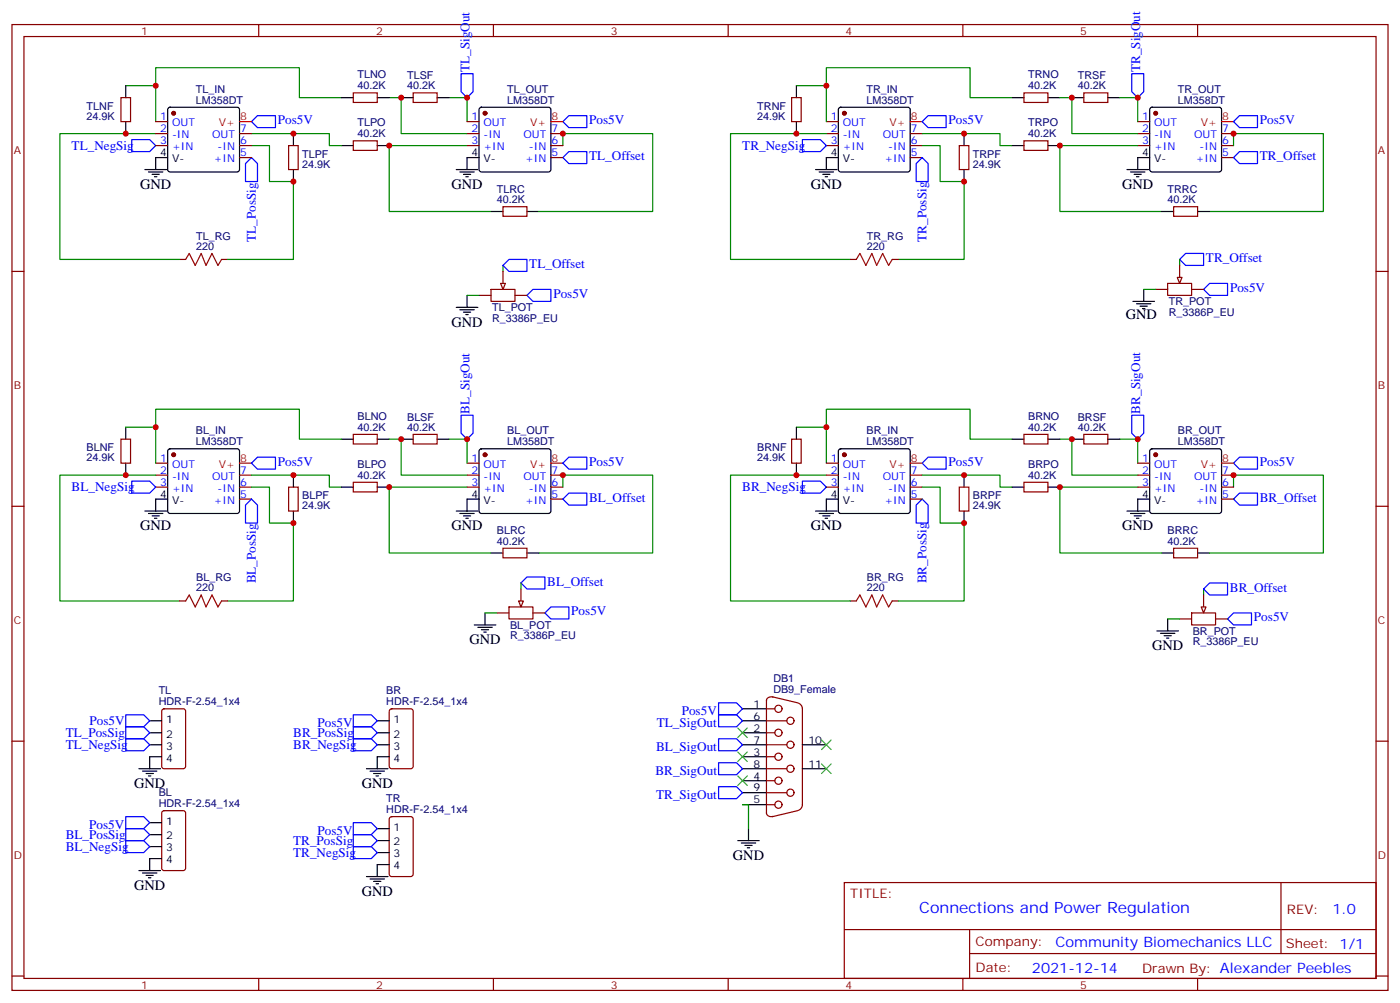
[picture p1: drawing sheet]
<svg xmlns="http://www.w3.org/2000/svg" width="412mm" height="295mm" viewBox="0 0 412 295" stroke-linecap="round" stroke-linejoin="round" font-family="sans-serif">
<g fill="none" stroke="#870000" stroke-width=".35">
<path d="M3.5 7.2h405.4v284.4h-405.4zM7.1 10.8h398.2v277.2h-398.2zM76.2 7.2v3.6M145.3 7.2v3.6M214.5 7.2v3.6M283.6 7.2v3.6M352.8 7.2v3.6M35.6 28.8h2.9v7h-2.9zM45.9 35.8h3.5M45.9 39.3h3.5M70.6 39.3h3.5M104.1 27.3h7v2.9h-7z"/>
<path d="M121.7 27.3h7.1v2.9h-7.1zM137.6 35.8h3.5M137.6 39.3h3.5M162.3 39.3h3.5M233.2 28.8h2.8v7h-2.8zM243.4 35.8h3.5M243.4 39.3h3.5M268.1 39.3h3.5M301.6 27.3h7.1v2.9h-7.1zM319.3 27.3h7v2.9h-7zM335.1 35.8h3.6M335.1 39.3h3.6"/>
<path d="M359.8 39.3h3.6M45.9 42.9h3.5M70.6 42.9h3.5M70.6 46.4h3.5M85 42.9h2.8v7h-2.8zM104.1 41.5h7v2.8h-7zM137.6 42.9h3.5M162.3 42.9h3.5M162.3 46.4h3.5M243.4 42.9h3.5M268.1 42.9h3.5M268.1 46.4h3.5"/>
<path d="M282.6 42.9h2.8v7h-2.8zM301.6 41.5h7.1v2.8h-7.1zM335.1 42.9h3.6M359.8 42.9h3.6M359.8 46.4h3.6M3.5 79.9h3.6M52.9 76.4h1.8M65.3 76.4h1.7M148.2 60.9h7v2.8h-7zM250.5 76.4h1.7M262.8 76.4h1.8M345.7 60.9h7.1v2.8h-7.1z"/>
<path d="M405.3 79.9h3.6M35.6 129.3h2.9v7h-2.9zM45.9 136.3h3.5M45.9 139.9h3.5M70.6 139.9h3.5M104.1 127.9h7v2.8h-7zM121.7 127.9h7.1v2.8h-7.1zM137.6 136.3h3.5M137.6 139.9h3.5M162.3 139.9h3.5M233.2 129.3h2.8v7h-2.8zM243.4 136.3h3.5"/>
<path d="M243.4 139.9h3.5M268.1 139.9h3.5M301.6 127.9h7.1v2.8h-7.1zM319.3 127.9h7v2.8h-7zM335.1 136.3h3.6M335.1 139.9h3.6M359.8 139.9h3.6M3.5 149h3.6M45.9 143.4h3.5M70.6 143.4h3.5M70.6 146.9h3.5M85 143.4h2.8v7.1h-2.8z"/>
<path d="M104.1 142h7v2.8h-7zM137.6 143.4h3.5M162.3 143.4h3.5M162.3 146.9h3.5M243.4 143.4h3.5M268.1 143.4h3.5M268.1 146.9h3.5M282.6 143.4h2.8v7.1h-2.8zM301.6 142h7.1v2.8h-7.1zM335.1 143.4h3.6M359.8 143.4h3.6M359.8 146.9h3.6"/>
<path d="M405.3 149h3.6M52.9 176.9h1.8M65.3 176.9h1.7M148.2 161.4h7v2.8h-7zM250.5 176.9h1.7M262.8 176.9h1.8M345.7 161.4h7.1v2.8h-7.1zM354.5 175.2v3.5M347.5 182.2h3.5M351 180.4h7.1v3.6h-7.1zM358.1 182.2h3.5M3.5 218.2h3.6"/>
<path d="M47.9 208.9l.4-.2h5.7l.6 .4 .1 16.5-.5 .7h-5.9l-.6-.5-.1-16.4zM114.9 208.9l.5-.2h5.6l.7 .4v16.5l-.5 .7h-5.8l-.7-.5v-16.4zM225.8 206.2v33.2M225.8 219.3h6M225.8 212.2h6M225.8 208.7h2.4M225.8 215.7h2.4M227.5 205.1l7.4 1.8M227.7 205.2a1.31 1.31 0 0 0-1.9 1.1M235.1 207a1.77 1.77 0 0 1 1.3 1.7v28.2a1.77 1.77 0 0 1-1.3 1.7M405.3 218.2h3.6M47.9 238.9l.4-.2h5.7l.6 .4 .1 16.5-.5 .6-5.9 .1-.6-.5-.1-16.4z"/>
<path d="M225.8 233.4h6M225.8 226.3h6M225.8 236.9h2.4M225.8 229.8h2.4M225.8 222.8h2.4M225.8 239.2a1.41 1.41 0 0 0 1.9 1.1M234.9 238.7l-7.4 1.7M114.9 240.6l.5-.2h5.6l.7 .4v16.6l-.5 .6-5.8 .1-.7-.5v-16.5zM248.7 259.8h156.6v28.2h-156.6zM377.3 259.8v20.9M248.7 273.7h156.5M285.6 273.7v14.1"/>
<path d="M3.5 287.3h3.6M76.2 288v3.6M145.3 288v3.6M214.5 288v3.6M283.6 288v3.6M285.6 280.7h119.6M352.8 288v3.6M405.3 287.3h3.6"/>
<circle cx="229.3" cy="208.7" r="1.06"/>
<circle cx="229.3" cy="215.7" r="1.06"/>
<circle cx="232.8" cy="212.2" r="1.06"/>
<circle cx="232.8" cy="219.3" r="1.06"/>
<circle cx="229.3" cy="222.8" r="1.06"/>
<circle cx="229.3" cy="229.8" r="1.06"/>
<circle cx="229.3" cy="236.9" r="1.06"/>
<circle cx="232.8" cy="226.3" r="1.06"/>
<circle cx="232.8" cy="233.4" r="1.06"/>
</g>
<g fill="none" stroke="#000" stroke-width=".35">
<path d="M37 25.2v3.6M37 35.8v3.5M49.6 31.8l.5-.2h19.7l.5 .2 .3 .5v17.6l-.3 .5-.5 .2h-19.7l-.5-.2-.2-.5v-17.6zM86.4 39.3v3.6M100.5 28.8h3.6M111.1 28.8h3.6M118.2 28.8h3.5M128.8 28.8h3.5M141.3 31.8l.5-.2h19.8l.5 .2 .2 .5v17.6l-.3 .5-.4 .2h-19.8l-.5-.2-.2-.5v-17.6zM234.6 25.2v3.6M234.6 35.8v3.5M247.2 31.8l.4-.2h19.8l.5 .2 .2 .5v17.6l-.2 .5-.5 .2h-19.8l-.4-.2-.3-.5v-17.6z"/>
<path d="M284 39.3v3.6M298.1 28.8h3.5M308.7 28.8h3.5M315.7 28.8h3.6M326.3 28.8h3.5M338.9 31.8l.5-.2h19.7l.5 .2 .2 .5v17.6l-.2 .5-.5 .2h-19.7l-.5-.2-.2-.5v-17.6zM42.7 49.9h6.3M43.7 50.6h4.3M44.8 51.3h2.1M45.5 52h.7M49.4 46.4h-3.5v3.5M86.4 49.9v3.5"/>
<path d="M100.5 42.9h3.6M111.1 42.9h3.6M134.4 49.9h6.4M135.5 50.6h4.2M136.5 51.3h2.1M137.2 52h.7M141.1 46.4h-3.5v3.5M240.2 49.9h6.4M241.3 50.6h4.2M242.4 51.3h2.1M243.1 52h.7M246.9 46.4h-3.5v3.5"/>
<path d="M284 49.9v3.5M298.1 42.9h3.5M308.7 42.9h3.5M332 49.9h6.3M333 50.6h4.3M334.1 51.3h2.1M334.8 52h.7M338.7 46.4h-3.6v3.5M144.6 62.3h3.6M155.2 62.3h3.5M342.2 62.3h3.5M352.8 62.3h3.5"/>
<path d="M134.4 90.5h6.4M135.5 91.2h4.2M136.5 91.9h2.1M137.2 92.6h.7M137.6 87v3.5M333.7 88.7h6.4M334.8 89.4h4.2M335.8 90.1h2.2M336.5 90.8h.8M336.9 85.2v3.5M37 125.8v3.5M37 136.3v3.6"/>
<path d="M49.6 132.3l.5-.2h19.7l.5 .2 .3 .5v17.7l-.3 .5-.5 .2h-19.7l-.5-.3-.2-.4v-17.7zM86.4 139.9v3.5M100.5 129.3h3.6M111.1 129.3h3.6M118.2 129.3h3.5M128.8 129.3h3.5M141.3 132.3l.5-.2h19.8l.5 .2 .2 .5v17.7l-.3 .5-.4 .2h-19.8l-.5-.3-.2-.4v-17.7zM234.6 125.8v3.5M234.6 136.3v3.6M247.2 132.3l.4-.2h19.8l.5 .2 .2 .5v17.7l-.2 .5-.5 .2h-19.8l-.4-.3-.3-.4v-17.7zM284 139.9v3.5M298.1 129.3h3.5"/>
<path d="M308.7 129.3h3.5M315.7 129.3h3.6M326.3 129.3h3.5M338.9 132.3l.5-.2h19.7l.5 .2 .2 .5v17.7l-.2 .5-.5 .2h-19.7l-.5-.3-.2-.4v-17.7zM42.7 150.5h6.3M43.7 151.2h4.3M44.8 151.9h2.1M45.5 152.6h.7M49.4 146.9h-3.5v3.6M86.4 150.5v3.5M100.5 143.4h3.6M111.1 143.4h3.6"/>
<path d="M134.4 150.5h6.4M135.5 151.2h4.2M136.5 151.9h2.1M137.2 152.6h.7M141.1 146.9h-3.5v3.6M240.2 150.5h6.4M241.3 151.2h4.2M242.4 151.9h2.1M243.1 152.6h.7M246.9 146.9h-3.5v3.6M284 150.5v3.5M298.1 143.4h3.5"/>
<path d="M308.7 143.4h3.5M332 150.5h6.3M333 151.2h4.3M334.1 151.9h2.1M334.8 152.6h.7M338.7 146.9h-3.6v3.6M144.6 162.8h3.6M155.2 162.8h3.5M342.2 162.8h3.5M352.8 162.8h3.5M139.7 184h6.3M140.8 184.7h4.2"/>
<path d="M141.8 185.4h2.1M142.5 186.1h.7M142.9 180.4v3.6M340.8 185.7h6.3M341.8 186.4h4.3M342.9 187.1h2.1M343.6 187.9h.7M344 182.2v3.5M44.1 219.3h3.5M44.1 212.2h3.5M44.1 215.7h3.5M111.1 219.3h3.6"/>
<path d="M111.1 212.2h3.6M111.1 215.7h3.6M218.7 219.3h7.1M218.7 212.2h7.1M218.7 215.7h7.1M218.7 208.7h7.1M236.4 219.3h7M40.9 226.3h6.4M42 227h4.2M43 227.7h2.2M43.7 228.4h.7M47.6 222.8h-3.5v3.5"/>
<path d="M107.9 226.3h6.4M109 227h4.2M110.1 227.7h2.1M110.8 228.4h.7M114.7 222.8h-3.6v3.5M218.7 226.3h7.1M218.7 233.4h7.1M218.7 236.9h7.1M218.7 229.8h7.1M218.7 222.8h7.1M236.4 226.3h7M40.9 256.3h6.4"/>
<path d="M42 257h4.2M43 257.7h2.2M43.7 258.4h.7M44.1 242.2h3.5M44.1 245.7h3.5M44.1 249.2h3.5M47.6 252.8h-3.5v3.5M107.9 258.1h6.4M109 258.8h4.2M110.1 259.5h2.1M111.1 247.5h3.6M111.1 243.9h3.6"/>
<path d="M111.1 251h3.6M114.7 254.5h-3.6v3.6M217.3 247.5h6.4M218.4 248.2h4.2M219.4 248.9h2.1M220.1 249.6h.7M220.5 243.9v3.6M110.8 260.2h.7"/>
</g>
<g fill="none" stroke="#00f" stroke-width=".35">
<path d="M75.8 34h5.3v3.6h-5.3l-1.7-1.8zM135.8 21.7h3.5v5.3l-1.7 1.8-1.8-1.8zM167.6 34h5.3v3.6h-5.3l-1.8-1.8zM271.6 35.8l1.8-1.8h5.3v3.6h-5.3zM333.4 21.7h3.5v5.3l-1.8 1.8-1.7-1.8zM365.1 34h5.3v3.6h-5.3l-1.7-1.8zM38.8 41.1h5.3l1.8 1.8-1.8 1.7h-5.3zM74.1 46.4l1.7 1.8v5.2h-3.5v-5.2zM165.8 46.4l1.8-1.8h5.3v3.6h-5.3zM236.4 41.1h5.3l1.7 1.8-1.7 1.7h-5.3zM271.6 46.4l1.8 1.8v5.2h-3.5v-5.2zM363.4 46.4l1.7-1.8h5.3v3.6h-5.3z"/>
<path d="M148.2 78.1l1.7-1.7h5.3v3.5h-5.3zM347.5 76.4l1.7-1.8h5.3v3.5h-5.3zM155.2 87l1.8-1.8h5.3v3.5h-5.3zM354.5 85.2l1.8-1.8h5.3v3.6h-5.3zM74.1 136.3l1.7-1.7h5.3v3.5h-5.3zM135.8 122.2h3.5v5.3l-1.7 1.8-1.8-1.8zM165.8 136.3l1.8-1.7h5.3v3.5h-5.3zM271.6 136.3l1.8-1.7h5.3v3.5h-5.3zM333.4 122.2h3.5v5.3l-1.8 1.8-1.7-1.8zM365.1 134.6h5.3v3.5h-5.3l-1.7-1.8zM38.8 141.6h5.3l1.8 1.8-1.8 1.8h-5.3zM74.1 146.9l1.7 1.8v5.3h-3.5v-5.3z"/>
<path d="M165.8 146.9l1.8-1.7h5.3v3.5h-5.3zM236.4 141.6h5.3l1.7 1.8-1.7 1.8h-5.3zM271.6 146.9l1.8 1.8v5.3h-3.5v-5.3zM363.4 146.9l1.7-1.7h5.3v3.5h-5.3zM153.5 171.6l1.7-1.7h5.3v3.5h-5.3zM162.3 178.7h5.3v3.5h-5.3l-1.8-1.8zM354.5 173.4l1.8-1.8h5.3v3.6h-5.3zM361.6 182.2l1.8-1.8h5.3v3.6h-5.3zM37 210.4h5.3l1.8 1.8-1.8 1.8h-5.3zM37 214h5.3l1.8 1.7-1.8 1.8h-5.3zM37 217.5h5.3l1.8 1.8-1.8 1.7h-5.3zM104.1 210.4h5.3l1.7 1.8-1.7 1.8h-5.3z"/>
<path d="M104.1 214h5.3l1.7 1.7-1.7 1.8h-5.3zM104.1 217.5h5.3l1.7 1.8-1.7 1.7h-5.3zM211.7 210.4h5.3l1.7 1.8-1.7 1.8h-5.3zM211.7 217.5h5.3l1.7 1.8-1.7 1.7h-5.3zM211.7 206.9h5.3l1.7 1.8-1.7 1.7h-5.3zM211.7 224.5h5.3l1.7 1.8-1.7 1.8h-5.3zM211.7 231.6h5.3l1.7 1.8-1.7 1.7h-5.3zM37 240.4h5.3l1.8 1.8-1.8 1.7h-5.3zM37 243.9h5.3l1.8 1.8-1.8 1.8h-5.3zM37 247.5h5.3l1.8 1.7-1.8 1.8h-5.3zM104.1 242.2h5.3l1.7 1.7-1.7 1.8h-5.3zM104.1 245.7h5.3l1.7 1.8-1.7 1.7h-5.3z"/>
<path d="M104.1 249.2h5.3l1.7 1.8-1.7 1.8h-5.3z"/>
</g>
<path d="M217.3 214.3l2.8 2.8M220.1 214.3l-2.8 2.8M242 217.8l2.8 2.9M244.8 217.8l-2.8 2.9M217.3 221.4l2.8 2.8M217.3 228.4l2.8 2.8M220.1 221.4l-2.8 2.8M220.1 228.4l-2.8 2.8M242 224.9l2.8 2.8M244.8 224.9l-2.8 2.8" fill="none" stroke="#3c3" stroke-width=".35"/>
<g fill="#870000" stroke="#870000" stroke-width=".35">
<circle cx="51.2" cy="133.9" r=".53"/>
<circle cx="142.9" cy="133.9" r=".53"/>
<circle cx="340.4" cy="133.9" r=".53"/>
<circle cx="248.7" cy="133.9" r=".53"/>
<circle cx="248.7" cy="33.3" r=".53"/>
<circle cx="340.4" cy="33.3" r=".53"/>
<circle cx="142.9" cy="33.3" r=".53"/>
<circle cx="51.2" cy="33.3" r=".53"/>
</g>
<path d="M70.6 35.8h3.5M162.3 35.8h3.5M268.1 35.8h3.5M359.8 35.8h3.6M70.6 136.3h3.5M162.3 136.3h3.5M268.1 136.3h3.5M359.8 136.3h3.6" fill="none" stroke="#f00" stroke-width=".35"/>
<g fill="none" stroke="#008700" stroke-width=".35">
<path d="M37 25.2h8.9v10.6M45.9 25.2v-5.3h42.3v8.9h12.3M45.9 39.3h-28.3v37.1h35.3M74.1 39.3h22.9v3.6h3.5M114.7 28.8h3.5v10.5h19.4M132.3 28.8h5.3v7M234.6 25.2h8.8v10.6M243.4 39.3h-28.2v37.1h35.3M243.4 25.2v-5.3h42.4v8.9h12.3M271.6 39.3h23v3.6h3.5M312.2 28.8h3.5v10.5h19.4M329.8 28.8h5.3v7"/>
<path d="M74.1 42.9h5.3v10.5h7v23h-19.4M137.6 42.9h-22.9v19.4h29.9M165.8 42.9v-3.6h26.5v23h-33.6M271.6 42.9h5.3v10.5h7.1v23h-19.4M335.1 42.9h-22.9v19.4h30M363.4 42.9v-3.6h26.4v23h-33.5M148.2 78.1v1.8M347.5 76.4v1.7M37 125.8h8.9v10.5M45.9 139.9h-28.3v37h35.3M45.9 125.8v-5.3h42.3v8.8h12.3M74.1 139.9h22.9v3.5h3.5"/>
<path d="M114.7 129.3h3.5v10.6h19.4M132.3 129.3h5.3v7M234.6 125.8h8.8v10.5M243.4 125.8v-5.3h42.4v8.8h12.3M243.4 139.9h-28.2v37h35.3M271.6 139.9h23v3.5h3.5M312.2 129.3h3.5v10.6h19.4M329.8 129.3h5.3v7M74.1 143.4h5.3v10.6h7v22.9h-19.4M137.6 143.4h-22.9v19.4h29.9M165.8 143.4v-3.5h26.5v22.9h-33.6M271.6 143.4h5.3v10.6h7.1v22.9h-19.4"/>
<path d="M335.1 143.4h-22.9v19.4h30M363.4 143.4v-3.5h26.4v22.9h-33.5M153.5 171.6v1.8M354.5 173.4v1.8M218.7 236.9h1.8v7"/>
</g>
<path d="M54.7 76.4l1-1.8 1.8 3.5 1.8-3.5 1.4 3.5 1.7-3.5 1.8 3.5 1.1-1.7M252.2 76.4l1.1-1.8 1.8 3.5 1.7-3.5 1.4 3.5 1.8-3.5 1.8 3.5 1-1.7M54.7 176.9l1-1.7 1.8 3.5 1.8-3.5 1.4 3.5 1.7-3.5 1.8 3.5 1.1-1.8M252.2 176.9l1.1-1.7 1.8 3.5 1.7-3.5 1.4 3.5 1.8-3.5 1.8 3.5 1-1.8" fill="none" stroke="#a10000" stroke-width=".35"/>
<path d="M353.8 178.7h1.4l-.7 1.7z" fill="#f0f0f0" stroke="#870000" stroke-width=".35"/>
<path d="M344 182.2h3.5" fill="none" stroke="#008700" stroke-width=".35"/>
<path d="M149.9 178.7h7.1v3.5h-7.1zM153.5 173.4v3.5M146.4 180.4h3.5M157 180.4h3.5" fill="none" stroke="#870000" stroke-width=".35"/>
<path d="M152.8 176.9h1.4l-.7 1.8z" fill="#f0f0f0" stroke="#870000" stroke-width=".35"/>
<path d="M142.9 180.4h3.5" fill="none" stroke="#008700" stroke-width=".35"/>
<path d="M148.2 79.9v3.5M141.1 87h3.5M144.6 85.2h7.1v3.5h-7.1zM151.7 87h3.5" fill="none" stroke="#870000" stroke-width=".35"/>
<path d="M147.5 83.4h1.4l-.7 1.8z" fill="#f0f0f0" stroke="#870000" stroke-width=".35"/>
<path d="M137.6 87h3.5" fill="none" stroke="#008700" stroke-width=".35"/>
<path d="M347.5 78.1v3.6M340.4 85.2h3.6M344 83.4h7v3.6h-7zM351 85.2h3.5" fill="none" stroke="#870000" stroke-width=".35"/>
<path d="M346.8 81.7h1.4l-.7 1.7z" fill="#f0f0f0" stroke="#870000" stroke-width=".35"/>
<path d="M336.9 85.2h3.5" fill="none" stroke="#008700" stroke-width=".35"/>
<g fill="#c00">
<circle cx="37" cy="139.9" r=".88"/>
<circle cx="86.4" cy="154" r=".88"/>
<circle cx="86.4" cy="139.9" r=".88"/>
<circle cx="45.9" cy="125.8" r=".88"/>
<circle cx="118.2" cy="129.3" r=".88"/>
<circle cx="137.6" cy="129.3" r=".88"/>
<circle cx="165.8" cy="139.9" r=".88"/>
<circle cx="114.7" cy="143.4" r=".88"/>
<circle cx="312.2" cy="143.4" r=".88"/>
<circle cx="363.4" cy="139.9" r=".88"/>
<circle cx="335.1" cy="129.3" r=".88"/>
<circle cx="315.7" cy="129.3" r=".88"/>
<circle cx="243.4" cy="125.8" r=".88"/>
<circle cx="284" cy="139.9" r=".88"/>
<circle cx="284" cy="154" r=".88"/>
<circle cx="234.6" cy="139.9" r=".88"/>
<circle cx="234.6" cy="39.3" r=".88"/>
<circle cx="284" cy="53.4" r=".88"/>
<circle cx="284" cy="39.3" r=".88"/>
<circle cx="243.4" cy="25.2" r=".88"/>
<circle cx="315.7" cy="28.8" r=".88"/>
<circle cx="335.1" cy="28.8" r=".88"/>
<circle cx="363.4" cy="39.3" r=".88"/>
<circle cx="312.2" cy="42.9" r=".88"/>
<circle cx="114.7" cy="42.9" r=".88"/>
<circle cx="165.8" cy="39.3" r=".88"/>
<circle cx="137.6" cy="28.8" r=".88"/>
<circle cx="118.2" cy="28.8" r=".88"/>
<circle cx="45.9" cy="25.2" r=".88"/>
<circle cx="86.4" cy="39.3" r=".88"/>
<circle cx="86.4" cy="53.4" r=".88"/>
<circle cx="37" cy="39.3" r=".88"/>
</g>
<text font-size="4.6" fill="#00f" x="270.8" y="268.8">Connections and Power Regulation</text>
<g font-size="4.2">
<text x="41.3" y="55.6">GND</text>
<text x="133" y="55.6">GND</text>
<text x="238.8" y="55.6">GND</text>
<text x="330.6" y="55.6">GND</text>
<text x="331.6" y="94">GND</text>
<text x="133" y="96.1">GND</text>
<text x="41.3" y="156.1">GND</text>
<text x="133" y="156.1">GND</text>
<text x="238.8" y="156.1">GND</text>
<text x="330.6" y="156.1">GND</text>
<text x="138.3" y="189.6">GND</text>
<text x="339.4" y="191.4">GND</text>
<text x="39.5" y="232">GND</text>
<text x="106.5" y="232">GND</text>
<text x="215.9" y="253.1">GND</text>
<text x="39.5" y="261.9">GND</text>
<text x="106.5" y="263.7">GND</text>
</g>
<g font-size="4.2" fill="#00f">
<text x="392.5" y="269.1">1.0</text>
<text x="310.9" y="278.6">Community Biomechanics LLC</text>
<text x="304" y="286.4">2021-12-14</text>
</g>
<g font-size="3.9" fill="#00f">
<text x="138.3" y="21.2" transform="rotate(-90 138.3 21.2)">TL_SigOut</text>
<text x="335.9" y="21.2" transform="rotate(-90 335.9 21.2)">TR_SigOut</text>
<text x="81.9" y="36.6">Pos5V</text>
<text x="173.6" y="36.6">Pos5V</text>
<text x="279.4" y="36.6">Pos5V</text>
<text x="371.1" y="36.6">Pos5V</text>
<text x="21.1" y="44.1">TL_NegSig</text>
<text x="173.6" y="47.2">TL_Offset</text>
<text x="218.7" y="44.1">TR_NegSig</text>
<text x="371.1" y="47.2">TR_Offset</text>
<text x="75.4" y="71.2" transform="rotate(-90 75.4 71.2)">TL_PosSig</text>
<text x="272.9" y="71.2" transform="rotate(-90 272.9 71.2)">TR_PosSig</text>
<text x="355.2" y="77.2">TR_Offset</text>
<text x="155.9" y="78.9">TL_Offset</text>
<text x="163" y="87.7">Pos5V</text>
<text x="362.3" y="85.9">Pos5V</text>
<text x="138.3" y="121.8" transform="rotate(-90 138.3 121.8)">BL_SigOut</text>
<text x="335.9" y="121.8" transform="rotate(-90 335.9 121.8)">BR_SigOut</text>
<text x="81.9" y="137.1">Pos5V</text>
<text x="173.6" y="137.1">Pos5V</text>
<text x="279.4" y="137.1">Pos5V</text>
<text x="371.1" y="137.1">Pos5V</text>
<text x="21.1" y="144.7">BL_NegSig</text>
<text x="173.6" y="147.7">BL_Offset</text>
<text x="218.7" y="144.7">BR_NegSig</text>
<text x="371.1" y="147.7">BR_Offset</text>
<text x="75.4" y="171.8" transform="rotate(-90 75.4 171.8)">BL_PosSig</text>
<text x="161.2" y="172.4">BL_Offset</text>
<text x="272.9" y="171.8" transform="rotate(-90 272.9 171.8)">BR_PosSig</text>
<text x="362.3" y="174.2">BR_Offset</text>
<text x="168.3" y="181.2">Pos5V</text>
<text x="369.4" y="183">Pos5V</text>
<text x="26.4" y="213.5">Pos5V</text>
<text x="93.5" y="214">Pos5V</text>
<text x="193.5" y="214">TL_SigOut</text>
<text x="200.8" y="210.4">Pos5V</text>
<text x="19.3" y="217">TL_PosSig</text>
<text x="19.3" y="220.5">TL_NegSig</text>
<text x="86.4" y="217">BR_PosSig</text>
<text x="86.4" y="220.5">BR_NegSig</text>
<text x="193.3" y="221">BL_SigOut</text>
<text x="193.1" y="228.1">BR_SigOut</text>
<text x="193.3" y="235.1">TR_SigOut</text>
<text x="26.3" y="244">Pos5V</text>
<text x="93.5" y="245.7">Pos5V</text>
<text x="19.3" y="247">BL_PosSig</text>
<text x="19.3" y="250.5">BL_NegSig</text>
<text x="86.4" y="248.7">TR_PosSig</text>
<text x="86.4" y="252.3">TR_NegSig</text>
</g>
<g font-size="3.9" fill="#800">
<text x="250.5" y="264.4">TITLE:</text>
<text x="379.1" y="269.1">REV:</text>
<text x="287.4" y="278.6">Company:</text>
<text x="378.7" y="279.2">Sheet: 1/1</text>
<text x="287.4" y="286.3">Date:</text>
<text x="336.4" y="286.4">Drawn By: Alexander Peebles</text>
</g>
<g font-size="3.2" fill="#800">
<text x="41.6" y="10.2">1</text>
<text x="110.8" y="10.2">2</text>
<text x="179.9" y="10.2">3</text>
<text x="249.1" y="10.2">4</text>
<text x="318.2" y="10.2">5</text>
<text x="4.1" y="45.3">A</text>
<text x="405.9" y="45.3">A</text>
<text x="4.1" y="114.5">B</text>
<text x="405.9" y="114.5">B</text>
<text x="4.1" y="183.6">C</text>
<text x="405.9" y="183.6">C</text>
<text x="4.1" y="252.8">D</text>
<text x="405.9" y="252.8">D</text>
<text x="41.6" y="291">1</text>
<text x="110.8" y="291">2</text>
<text x="179.9" y="291">3</text>
<text x="249.1" y="291">4</text>
<text x="318.2" y="291">5</text>
</g>
<g font-size="3.2" fill="#000080">
<text x="105.3" y="23.1">TLNO</text>
<text x="119.9" y="23.3">TLSF</text>
<text x="302.9" y="23.1">TRNO</text>
<text x="317.5" y="23.3">TRSF</text>
<text x="57.7" y="27.3">TL_IN</text>
<text x="105.3" y="26.3">40.2K</text>
<text x="119.9" y="26.3">40.2K</text>
<text x="149.4" y="27.3">TL_OUT</text>
<text x="255.3" y="27.3">TR_IN</text>
<text x="302.9" y="26.3">40.2K</text>
<text x="317.5" y="26.3">40.2K</text>
<text x="347" y="27.3">TR_OUT</text>
<text x="25.5" y="35.3">24.9K</text>
<text x="25.5" y="32.3">TLNF</text>
<text x="57.7" y="30.5">LM358DT</text>
<text x="149.4" y="30.5">LM358DT</text>
<text x="223.1" y="35.3">24.9K</text>
<text x="223.1" y="32.3">TRNF</text>
<text x="255.3" y="30.5">LM358DT</text>
<text x="347" y="30.5">LM358DT</text>
<text x="105.3" y="40.4">40.2K</text>
<text x="105.3" y="37.2">TLPO</text>
<text x="302.9" y="40.4">40.2K</text>
<text x="302.9" y="37.2">TRPO</text>
<text x="89" y="46.4">TLPF</text>
<text x="286.6" y="46.4">TRPF</text>
<text x="89" y="49.4">24.9K</text>
<text x="286.6" y="49.4">24.9K</text>
<text x="146.4" y="59.8">40.2K</text>
<text x="146.4" y="56.8">TLRC</text>
<text x="343.9" y="59.8">40.2K</text>
<text x="343.9" y="56.8">TRRC</text>
<text x="57.8" y="70.5">TL_RG</text>
<text x="255.4" y="70.5">TR_RG</text>
<text x="57.8" y="73.6">220</text>
<text x="255.4" y="73.6">220</text>
<text x="344.3" y="89.8">TR_POT</text>
<text x="145" y="94.7">R_3386P_EU</text>
<text x="145" y="91.5">TL_POT</text>
<text x="344.3" y="93">R_3386P_EU</text>
<text x="105.3" y="123.6">BLNO</text>
<text x="119.9" y="123.8">BLSF</text>
<text x="302.9" y="123.6">BRNO</text>
<text x="317.5" y="123.8">BRSF</text>
<text x="57.7" y="131.1">LM358DT</text>
<text x="57.7" y="127.9">BL_IN</text>
<text x="105.3" y="126.8">40.2K</text>
<text x="119.9" y="126.8">40.2K</text>
<text x="149.4" y="131.1">LM358DT</text>
<text x="149.4" y="127.9">BL_OUT</text>
<text x="255.3" y="131.1">LM358DT</text>
<text x="255.3" y="127.9">BR_IN</text>
<text x="302.9" y="126.8">40.2K</text>
<text x="317.5" y="126.8">40.2K</text>
<text x="347" y="131.1">LM358DT</text>
<text x="347" y="127.9">BR_OUT</text>
<text x="25.5" y="135.8">24.9K</text>
<text x="25.5" y="132.8">BLNF</text>
<text x="105.3" y="137.7">BLPO</text>
<text x="223.1" y="135.8">24.9K</text>
<text x="223.1" y="132.8">BRNF</text>
<text x="302.9" y="137.7">BRPO</text>
<text x="105.3" y="140.9">40.2K</text>
<text x="302.9" y="140.9">40.2K</text>
<text x="89" y="150">24.9K</text>
<text x="89" y="146.9">BLPF</text>
<text x="286.6" y="150">24.9K</text>
<text x="286.6" y="146.9">BRPF</text>
<text x="146.4" y="160.3">40.2K</text>
<text x="146.4" y="157.3">BLRC</text>
<text x="343.9" y="160.3">40.2K</text>
<text x="343.9" y="157.3">BRRC</text>
<text x="57.8" y="171.1">BL_RG</text>
<text x="255.4" y="171.1">BR_RG</text>
<text x="57.8" y="174.1">220</text>
<text x="255.4" y="174.1">220</text>
<text x="150.3" y="185">BL_POT</text>
<text x="150.3" y="188.2">R_3386P_EU</text>
<text x="351.3" y="190">R_3386P_EU</text>
<text x="351.3" y="186.8">BR_POT</text>
<text x="227.8" y="204">DB9_Female</text>
<text x="227.8" y="200.9">DB1</text>
<text x="46.8" y="207.6">HDR-F-2.54_1x4</text>
<text x="46.8" y="204.4">TL</text>
<text x="113.8" y="207.6">HDR-F-2.54_1x4</text>
<text x="113.8" y="204.4">BR</text>
<text x="46.8" y="237.6">HDR-F-2.54_1x4</text>
<text x="46.8" y="234.4">BL</text>
<text x="113.8" y="239.4">HDR-F-2.54_1x4</text>
<text x="113.8" y="236.2">TR</text>
</g>
<g font-size="3.2" fill="#00f">
<text x="47.2" y="35.5">1</text>
<text x="138.9" y="35.5">1</text>
<text x="244.8" y="35.5">1</text>
<text x="336.5" y="35.5">1</text>
<text x="47.2" y="39">2</text>
<text x="50.7" y="37.2">OUT</text>
<text x="50.7" y="40.7">-IN</text>
<text x="62.5" y="40.7">OUT</text>
<text x="70.7" y="39">7</text>
<text x="138.9" y="39">2</text>
<text x="142.4" y="37.2">OUT</text>
<text x="142.4" y="40.7">-IN</text>
<text x="154.2" y="40.7">OUT</text>
<text x="162.5" y="39">7</text>
<text x="244.8" y="39">2</text>
<text x="248.2" y="37.2">OUT</text>
<text x="248.2" y="40.7">-IN</text>
<text x="260" y="40.7">OUT</text>
<text x="268.3" y="39">7</text>
<text x="336.5" y="39">2</text>
<text x="340" y="37.2">OUT</text>
<text x="340" y="40.7">-IN</text>
<text x="351.8" y="40.7">OUT</text>
<text x="360" y="39">7</text>
<text x="47.2" y="42.5">3</text>
<text x="50.7" y="44.3">+IN</text>
<text x="62.9" y="47.8">+IN</text>
<text x="64.1" y="44.3">-IN</text>
<text x="70.7" y="46">5</text>
<text x="70.7" y="42.5">6</text>
<text x="138.9" y="42.5">3</text>
<text x="142.4" y="44.3">+IN</text>
<text x="154.7" y="47.8">+IN</text>
<text x="155.8" y="44.3">-IN</text>
<text x="162.5" y="46">5</text>
<text x="162.5" y="42.5">6</text>
<text x="244.8" y="42.5">3</text>
<text x="248.2" y="44.3">+IN</text>
<text x="260.5" y="47.8">+IN</text>
<text x="261.7" y="44.3">-IN</text>
<text x="268.3" y="46">5</text>
<text x="268.3" y="42.5">6</text>
<text x="336.5" y="42.5">3</text>
<text x="340" y="44.3">+IN</text>
<text x="352.2" y="47.8">+IN</text>
<text x="353.4" y="44.3">-IN</text>
<text x="360" y="46">5</text>
<text x="360" y="42.5">6</text>
<text x="47.2" y="136">1</text>
<text x="50.7" y="137.8">OUT</text>
<text x="138.9" y="136">1</text>
<text x="142.4" y="137.8">OUT</text>
<text x="244.8" y="136">1</text>
<text x="248.2" y="137.8">OUT</text>
<text x="336.5" y="136">1</text>
<text x="340" y="137.8">OUT</text>
<text x="47.2" y="139.5">2</text>
<text x="47.2" y="143.1">3</text>
<text x="50.7" y="141.3">-IN</text>
<text x="62.5" y="141.3">OUT</text>
<text x="70.7" y="143.1">6</text>
<text x="70.7" y="139.5">7</text>
<text x="138.9" y="139.5">2</text>
<text x="138.9" y="143.1">3</text>
<text x="142.4" y="141.3">-IN</text>
<text x="154.2" y="141.3">OUT</text>
<text x="162.5" y="143.1">6</text>
<text x="162.5" y="139.5">7</text>
<text x="244.8" y="139.5">2</text>
<text x="244.8" y="143.1">3</text>
<text x="248.2" y="141.3">-IN</text>
<text x="260" y="141.3">OUT</text>
<text x="268.3" y="143.1">6</text>
<text x="268.3" y="139.5">7</text>
<text x="336.5" y="139.5">2</text>
<text x="336.5" y="143.1">3</text>
<text x="340" y="141.3">-IN</text>
<text x="351.8" y="141.3">OUT</text>
<text x="360" y="143.1">6</text>
<text x="360" y="139.5">7</text>
<text x="50.7" y="144.8">+IN</text>
<text x="62.9" y="148.3">+IN</text>
<text x="64.1" y="144.8">-IN</text>
<text x="70.7" y="146.6">5</text>
<text x="142.4" y="144.8">+IN</text>
<text x="154.7" y="148.3">+IN</text>
<text x="155.8" y="144.8">-IN</text>
<text x="162.5" y="146.6">5</text>
<text x="248.2" y="144.8">+IN</text>
<text x="260.5" y="148.3">+IN</text>
<text x="261.7" y="144.8">-IN</text>
<text x="268.3" y="146.6">5</text>
<text x="340" y="144.8">+IN</text>
<text x="352.2" y="148.3">+IN</text>
<text x="353.4" y="144.8">-IN</text>
<text x="360" y="146.6">5</text>
</g>
<g font-size="3.2" fill="#f00">
<text x="70.7" y="35.5">8</text>
<text x="162.5" y="35.5">8</text>
<text x="268.3" y="35.5">8</text>
<text x="360" y="35.5">8</text>
<text x="64.5" y="37.2">V+</text>
<text x="156.2" y="37.2">V+</text>
<text x="262" y="37.2">V+</text>
<text x="353.8" y="37.2">V+</text>
<text x="64.5" y="137.8">V+</text>
<text x="70.7" y="136">8</text>
<text x="156.2" y="137.8">V+</text>
<text x="162.5" y="136">8</text>
<text x="262" y="137.8">V+</text>
<text x="268.3" y="136">8</text>
<text x="353.8" y="137.8">V+</text>
<text x="360" y="136">8</text>
</g>
<g font-size="3.2">
<text x="47.2" y="46">4</text>
<text x="50.7" y="47.8">V-</text>
<text x="138.9" y="46">4</text>
<text x="142.4" y="47.8">V-</text>
<text x="244.8" y="46">4</text>
<text x="248.2" y="47.8">V-</text>
<text x="336.5" y="46">4</text>
<text x="340" y="47.8">V-</text>
<text x="47.2" y="146.6">4</text>
<text x="50.7" y="148.3">V-</text>
<text x="138.9" y="146.6">4</text>
<text x="142.4" y="148.3">V-</text>
<text x="244.8" y="146.6">4</text>
<text x="248.2" y="148.3">V-</text>
<text x="336.5" y="146.6">4</text>
<text x="340" y="148.3">V-</text>
<text x="222" y="208.3">1</text>
<text x="48.9" y="212.9">1</text>
<text x="116" y="212.9">1</text>
<text x="222" y="211.8">6</text>
<text x="222" y="215.4">2</text>
<text x="48.9" y="217.1">2</text>
<text x="48.9" y="220.7">3</text>
<text x="116" y="217.1">2</text>
<text x="116" y="220.7">3</text>
<text x="222" y="218.9">7</text>
<text x="238.1" y="218.9">10</text>
<text x="48.9" y="224.2">4</text>
<text x="116" y="224.2">4</text>
<text x="222" y="226">8</text>
<text x="222" y="222.4">3</text>
<text x="238.1" y="226">11</text>
<text x="222" y="233">9</text>
<text x="222" y="229.5">4</text>
<text x="222" y="236.5">5</text>
<text x="48.9" y="242.9">1</text>
<text x="116" y="244.7">1</text>
<text x="48.9" y="247.1">2</text>
<text x="48.9" y="250.6">3</text>
<text x="116" y="248.9">2</text>
<text x="48.9" y="254.2">4</text>
<text x="116" y="252.4">3</text>
<text x="116" y="255.9">4</text>
</g>
</svg>
